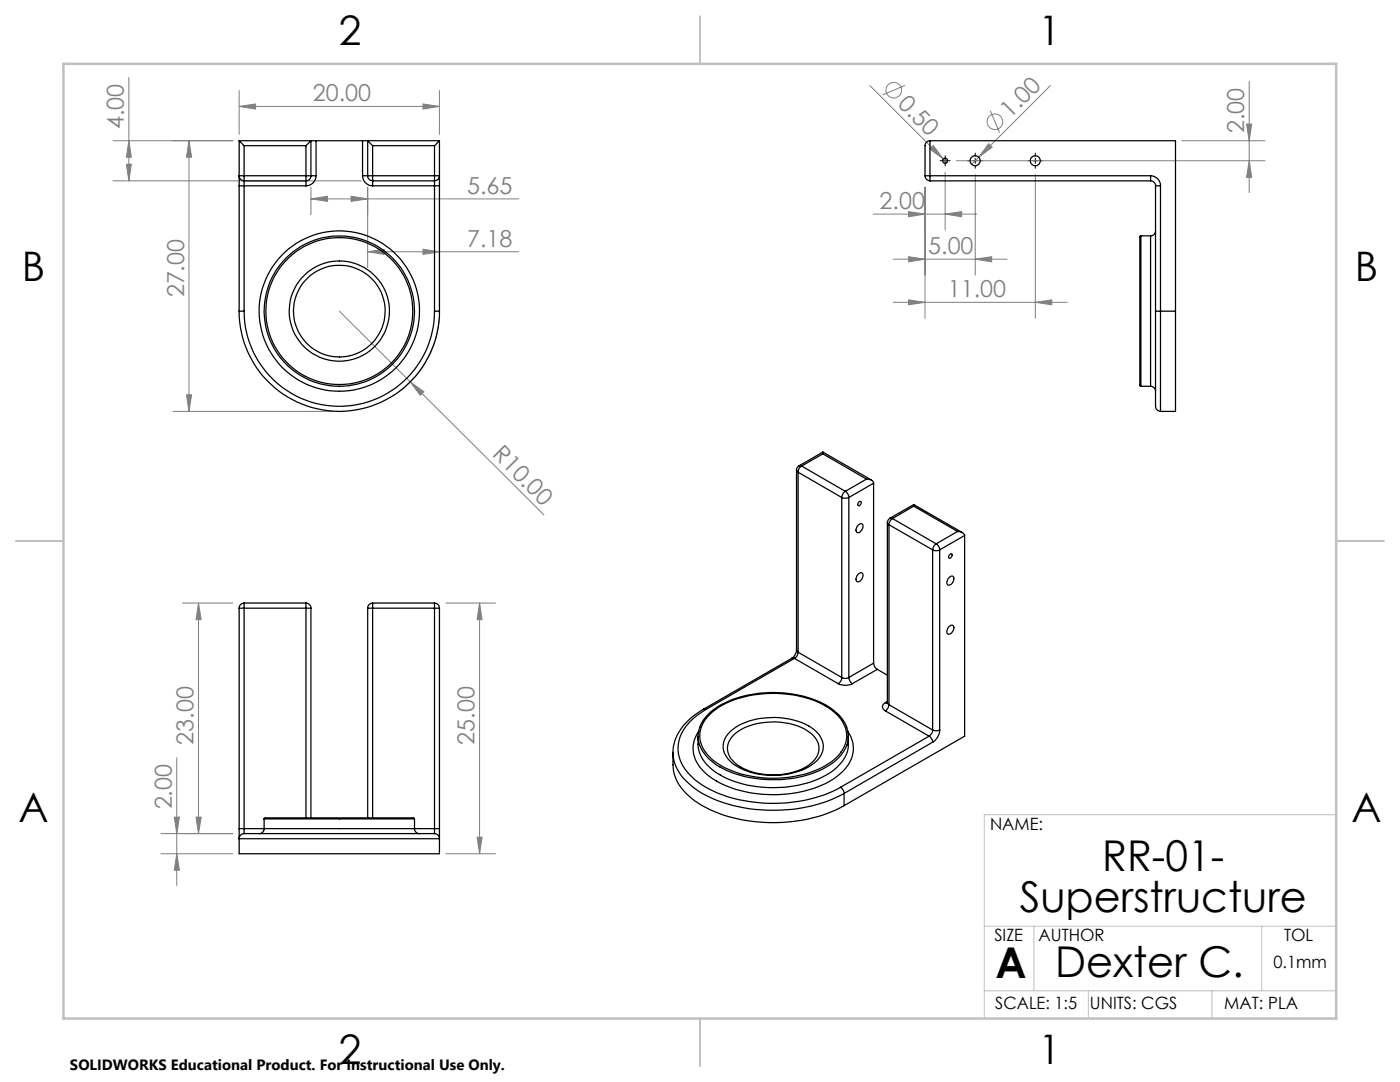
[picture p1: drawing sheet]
<svg xmlns="http://www.w3.org/2000/svg" width="279mm" height="216mm" viewBox="0 0 279 216" stroke-linecap="round" stroke-linejoin="round" font-family="sans-serif">
<g fill="none" stroke="#808080" stroke-width=".2">
<path d="M25.7 15.5v20.6M47.7 18.1v8.7M87.7 18.1v8.7M173.6 17.1l14.6 14.6M180.6 17l-4.4 1.9M209.6 17.1l-15.7 15.7M249.3 16.2v22.2M22.5 36.1h49.6M25.2 32.8h1l-.5 3.3zM25.7 28.1l.5 3.3h-1zM37.7 28.1v54M37.7 28.1l.5 3.3h-1z"/>
<path d="M46.5 28.1h-24M47.7 21.2l3.3-.5v1.1zM47.7 21.2h40M62.1 39.7l3.3-.5v1zM62.1 37.4v5.5M62.1 39.7h41.4M70.1 39.2l3.3 .5-3.3 .5zM73.4 37.4v16M84.4 20.7l3.3 .5-3.3 .6zM184.6 37.4v26.1M185.6 29.7l.7-.7 1.9 2.7zM188.2 31.7l.8 .7"/>
<path d="M188.6 34.4v11.5M190.9 32.1h61.6M194.6 34.9v20M197.3 28.7l.7 .7-2.7 2zM197.6 22.1l1.9 4.4M206.6 34.9v28.6M235.9 28.1h16.6M248.8 24.8h1l-.5 3.3zM249.3 32.1l.5 3.3h-1zM73.4 50.2h30.1M73.4 50.2l3.3-.5v1.1zM84.4 49.7l3.3 .5-3.3 .6z"/>
<path d="M174.2 42.7h20.8M178.3 51.7h22.7M181.3 42.2l3.3 .5-3.3 .6zM181.3 51.2l3.3 .5-3.3 .5zM181.3 59.8l3.3 .5-3.3 .5zM188.6 42.7l3.3-.5v1.1zM194.6 51.7l3.3-.5v1zM37.2 78.8h1l-.5 3.3zM67.7 62.1l14.2 14.1M81.9 76.2l2.7 2-.7 .7zM81.9 76.2l26.6 26.5M87.7 63.4a20 20 0 0 1-8.2 14.8"/>
<path d="M178.3 60.3h34.7M206.6 60.3l3.3-.5v1zM34.5 82.1h32M36.4 120.3h10.1M39.6 120.3v46M39.6 120.3l.5 3.3h-1zM89 120.3h9.9M95.7 120.3l.5 3.3h-1zM95.7 120.3v50.1M35.3 151.2v25.5M32.1 166.3h14.4M32.1 170.4h14.4"/>
<path d="M34.8 163.1h1l-.5 3.2zM35.3 170.4l.5 3.2h-1zM39.1 163.1h1l-.5 3.2zM89 170.4h9.9M95.2 167h1l-.5 3.4z"/>
<circle cx="178.4" cy="18" r="1.55"/>
<circle cx="198.6" cy="24.3" r="1.57"/>
</g>
<g fill="none" stroke="#000" stroke-width=".2">
<path d="M187.6 32.1h2M188.6 31.1v2M193.1 32.1h.5M194.1 32.1h1M194.6 30.6v.4M194.6 31.6v1M194.6 33.1v.5M195.6 32.1h.5M205.1 32.1h.5M206.1 32.1h1M206.6 30.6v.4M206.6 31.6v1"/>
<path d="M206.6 33.1v.5M207.6 32.1h.5"/>
</g>
<path d="M266.3 162.6h-69.9v40.5M196.4 197.7h69.9M196.4 184.8h69.9M206.3 184.8v12.9M217.2 197.7v5.4M241.9 197.7v5.4M251.8 184.8v12.9" fill="none" stroke="#c0c0c0" stroke-width=".2"/>
<path d="M139.7 3.2v9.5M3.1 107.9h9.6M266.7 107.9h9.5M139.7 203.2v9.6" fill="none" stroke="#c0c0c0" stroke-width=".25"/>
<path d="M12.7 12.7h254v190.5h-254z" fill="none" stroke="#c0c0c0" stroke-width=".5"/>
<g fill="#808080">
<path d="M185.6 29.7l.7-.7 1.9 2.7z"/>
<path d="M197.3 28.7l.7 .7-2.7 2z"/>
<path d="M81.9 76.2l2.7 2-.7 .7z"/>
<path d="M84.4 49.7l3.3 .5-3.3 .6zM73.4 50.2l3.3-.5v1.1z"/>
<path d="M62.1 39.7l3.3-.5v1zM70.1 39.2l3.3 .5-3.3 .5zM181.3 42.2l3.3 .5-3.3 .6zM188.6 42.7l3.3-.5v1.1zM181.3 51.2l3.3 .5-3.3 .5zM194.6 51.7l3.3-.5v1zM181.3 59.8l3.3 .5-3.3 .5zM206.6 60.3l3.3-.5v1z"/>
<path d="M84.4 20.7l3.3 .5-3.3 .6zM47.7 21.2l3.3-.5v1.1z"/>
<path d="M25.2 32.8h1l-.5 3.3zM25.7 28.1l.5 3.3h-1zM249.3 32.1l.5 3.3h-1zM248.8 24.8h1l-.5 3.3z"/>
<path d="M37.7 28.1l.5 3.3h-1zM37.2 78.8h1l-.5 3.3zM34.8 163.1h1l-.5 3.2zM35.3 170.4l.5 3.2h-1zM39.6 120.3l.5 3.3h-1zM39.1 163.1h1l-.5 3.2zM95.7 120.3l.5 3.3h-1zM95.2 167h1l-.5 3.4z"/>
</g>
<g fill="none" stroke="#000" stroke-width=".25">
<path d="M47.7 28.1l1 1M47.7 35.1h1M47.7 35.1a1.02 1.02 0 0 0 1 1M47.7 37.1h1M47.7 35.1v2M47.7 28.1h14.4M47.7 28.1v7M47.7 37.1v25M48.7 35.1v1M48.7 36.1v1M48.7 29.1h12.4M48.7 35.1h12.4"/>
<path d="M48.7 36.1h12.4M48.7 29.1v6M48.7 37.1v25M48.7 37.1h12.4M61.1 35.1v1M61.1 35.1h1M61.1 36.1v1M61.1 29.1v6M62.1 28.1l-1 1M62.1 35.1a1.02 1.02 0 0 1-1 1M62.1 35.1h1M62.1 28.1h1"/>
<path d="M62.1 28.1v7M63.1 35.1a2.03 2.03 0 0 1-2 2M63.1 28.1h9.3M63.1 28.1v7M72.4 35.1a2.03 2.03 0 0 0 2 2M72.4 35.1h1M72.4 28.1h1M72.4 28.1v7M73.4 35.1a1.02 1.02 0 0 0 1 1M73.4 35.1h1M73.4 28.1l1 1M73.4 28.1h14.3"/>
<path d="M73.4 28.1v7M74.4 35.1v1M74.4 36.1v1M74.4 29.1h12.3M74.4 35.1h12.3M74.4 36.1h12.3M74.4 29.1v6M74.4 37.1h12.3M86.7 35.1v1M86.7 35.1h1M86.7 37.1h1M86.7 36.1v1"/>
<path d="M86.7 29.1v6M86.7 37.1v25M87.7 28.1l-1 1M87.7 35.1a1.02 1.02 0 0 1-1 1M87.7 35.1v2M87.7 28.1v7M87.7 37.1v25M184.6 35.1h1M184.6 35.1a1.02 1.02 0 0 0 1 1M185.6 35.1v1M185.6 28.1a.96 .96 0 0 0-1 1v6M185.6 28.1h49v34"/>
<path d="M185.6 35.1h44M185.6 36.1h44M185.6 28.1v7M229.6 35.1a2.04 2.04 0 0 1 2 2M229.6 36.1a.96 .96 0 0 1 1 1M229.6 35.1v1M230.6 37.1h1M230.6 37.1v25M231.6 37.1v25M227.7 47.1l-.2 .1v29.7l.2 .2M227.7 47.1v30M227.7 47.1h1.9"/>
<path d="M229.6 47.1v30M230.6 46.1a.96 .96 0 0 1-1 1M47.7 62.1h1M47.7 62.1a20 20 0 0 0 20 20 20 20 0 0 0 20-20M48.7 62.1a19 19 0 0 0 19 19 19 19 0 0 0 19-19M86.7 62.1h1M227.7 77.1h1.9M229.6 77.1a.96 .96 0 0 1 1 1M230.6 62.1v14a22.5 22.5 0 0 0 .2 5.5l.3 .3 .5 .2M230.6 62.1h1M231.6 62.1v20M231.6 62.1h3"/>
<path d="M234.6 62.1v20h-3M159 93.8l.3 .4M159 93.8v36M159.3 94.2l8.7 5.1M159.3 94.2v35.9M159.5 93l-.5 .4v.4M159.5 93h.5M160 93a1.38 1.38 0 0 0-.7 1.2M160 93l8.7 5M164.2 90.2v.4M164.2 90.2l9.8 5.6M164.2 90.2l-4.7 2.8"/>
<path d="M164.2 90.6l8.7 5M164.2 90.6l-4.2 2.4M168 99.3l.5 .1 .9-.1M168 99.3v35.9M168.7 98a1.6 1.6 0 0 0-.7 1.3M168.7 98a1.6 1.6 0 0 1 .7 1.3M169.4 99.3v35.9M172.9 95.6a1.23 1.23 0 0 1 1.4 .8M172.9 95.6l-4.2 2.4M174.3 96.4l-4.9 2.9M174.3 96.4v35.9M171.3 104.8a.52 .52 0 0 1 .7-.3 .52 .52 0 0 1 .2 .7 1.13 1.13 0 0 1-1.2 1 1.14 1.14 0 0 1 .3-1.4z"/>
<path d="M171.3 114.6a.55 .55 0 0 1 .8-.2 .55 .55 0 0 1 .1 .8 .84 .84 0 0 1-1.3 .7v-.5zM171.3 100.2l.3-.2a.45 .45 0 0 1 .2 .6 .45 .45 0 0 1-.5 .3l-.1-.2zM177.1 104.3l.3 .4M177.1 104.3v35.9M177.4 104.7l8.7 5M177.4 104.7v35.9M177.6 103.4l-.4 .4-.1 .5M177.6 103.4l.5 .1M178.1 103.5a1.6 1.6 0 0 0-.7 1.2M178.1 103.5l8.7 5M182.4 100.7v.3M182.4 100.7l9.7 5.6"/>
<path d="M182.4 100.7l-4.8 2.7M182.4 101l8.7 5M182.4 101l-4.3 2.5M186.1 109.7a1.5 1.5 0 0 0 1.4 0M186.1 109.7v36M186.8 108.5a1.62 1.62 0 0 0-.7 1.2M186.8 108.5a1.62 1.62 0 0 1 .7 1.2M187.5 109.7v36M189.4 115.3a.52 .52 0 0 1 .7-.4 .52 .52 0 0 1 .3 .7 1.08 1.08 0 0 1-1.3 1.1 1.14 1.14 0 0 1 .3-1.4zM189.5 110.7l.2-.2a.41 .41 0 0 1 .4 .4 .41 .41 0 0 1-.4 .4h-.4zM191.1 106a1.29 1.29 0 0 1 1.4 .9M191.1 106l-4.3 2.5"/>
<path d="M192.5 106.9l-5 2.8M192.5 106.9v40l-24 13.9M47.7 121.4h1M47.7 121.4v43.9M48.7 120.3v1.1M48.7 120.3a1.02 1.02 0 0 0-1 1.1M48.7 121.4v43.9M48.7 120.3h12.4M48.7 121.4h12.4M61.1 120.3v1.1M61.1 121.4h1M61.1 120.3a1.02 1.02 0 0 1 1 1.1"/>
<path d="M61.1 121.4v41.8M62.1 121.4v41.8M73.4 121.4h1M73.4 121.4v41.8M74.4 120.3a1.02 1.02 0 0 0-1 1.1M74.4 120.3v1.1M74.4 121.4v41.8M74.4 120.3h12.3M74.4 121.4h12.3M86.7 121.4h1M86.7 120.3v1.1M86.7 120.3a1.02 1.02 0 0 1 1 1.1"/>
<path d="M86.7 121.4v43.9M87.7 121.4v43.9M158 131.3l.5 .1M158 131.3l-17.6 10.2M158.5 131.4l8.8 5M158.5 131.4l-17.6 10.2M159 129.8v.2a2.26 2.26 0 0 1-1 1.3M159 129.8l.3 .3M159.3 130.1a1.52 1.52 0 0 1-.8 1.3M159.3 130.1l8.7 5.1M167.3 136.4a3.3 3.3 0 0 0 2.8 0M168 135.2a1.5 1.5 0 0 0 1.4 0"/>
<path d="M168 135.2a1.6 1.6 0 0 1-.7 1.2M169.4 135.2a1.6 1.6 0 0 0 .7 1.2M174.3 132.3a1.52 1.52 0 0 0 .8 1.3M174.3 132.3l-4.9 2.9M175.1 133.6l-5 2.8M175.1 133.6l2 1.1M177.1 140l-.4 .2M189.4 125a.55 .55 0 0 1 .8-.2 .55 .55 0 0 1 .1 .9 1.02 1.02 0 0 1-1.2 .8 1.2 1.2 0 0 1 .3-1.5zM134.3 150.1v2.5a8.7 8.7 0 0 0 3.8 6.7 25.6 25.6 0 0 0 14.6 4.8 29.5 29.5 0 0 0 15.8-3.3M139.3 146.9a7.4 7.4 0 0 0 4.4 7.7 23.3 23.3 0 0 0 21.7-.3 7.3 7.3 0 0 0 3.9-7.4M139.4 146a6 6 0 0 0 1.3 8.1 19.7 19.7 0 0 0 12.5 4.4 22.5 22.5 0 0 0 13.6-3.3 7.7 7.7 0 0 0 3.5-5.7l-.2-1.6-.9-1.9M139.7 145.1a9.7 9.7 0 0 1 5.8-5.2 23.3 23.3 0 0 1 20 1.2 8.4 8.4 0 0 1 3.5 4"/>
<path d="M140.4 141.5a10.9 10.9 0 0 0-6.1 8 8.4 8.4 0 0 0 3.8 7.4 26 26 0 0 0 15.7 4.8 29.7 29.7 0 0 0 14.7-3.4M140.4 141.5l.5 .1M140.9 141.6a10.2 10.2 0 0 0-5.5 7 7.9 7.9 0 0 0 3.1 6.9 24.8 24.8 0 0 0 15 4.8 28 28 0 0 0 14.2-3.2M141.3 143a16.3 16.3 0 0 1 10.7-4.5 21.1 21.1 0 0 1 13.9 3.1 6.3 6.3 0 0 1 2.9 6.5 8.4 8.4 0 0 1-4.8 5.1 22.7 22.7 0 0 1-20.7-.8 6.7 6.7 0 0 1-3.6-6.4l.5-1.5zM145.7 146a13 13 0 0 1 9.7-2.8 11.3 11.3 0 0 1 8.1 3.4 3.9 3.9 0 0 1-1.3 5.8 14.7 14.7 0 0 1-11.5 1.9 8.4 8.4 0 0 1-6.2-4.1 3.8 3.8 0 0 1 1.2-4.2zM146.2 146.9a12.1 12.1 0 0 1 9.8-2.8 9.5 9.5 0 0 1 6.9 3.4 3.5 3.5 0 0 1-1.1 4.8 13.3 13.3 0 0 1-11 1.9 7.5 7.5 0 0 1-5.4-3.7 3.3 3.3 0 0 1 .8-3.6zM167.7 157.1a1.6 1.6 0 0 1 .8 1.2M168.5 158.3v2.5M169 145.1a5.7 5.7 0 0 1-1.9 6.4 19.2 19.2 0 0 1-13.4 4.1 19.7 19.7 0 0 1-11.8-3.8 5.8 5.8 0 0 1-2.2-6.7M176.7 140.2a.87 .87 0 0 0-.6 .8 .87 .87 0 0 0 .6 .9M176.7 140.2l.4 .1M176.7 141.9l8.7 5"/>
<path d="M177.1 140.2v.1M177.1 140.2l.3 .4M177.4 140.6a1.6 1.6 0 0 1-.7 1.3M177.4 140.6l8.7 5.1M185.4 146.9a1.62 1.62 0 0 1 .7 1.2M185.4 146.9l-17.7 10.2M186.1 145.7a1.5 1.5 0 0 0 1.4 0M186.1 145.7a1.6 1.6 0 0 1-.7 1.2M186.1 148.1l-17.6 10.2M187.5 145.7a3 3 0 0 1-1.4 2.4M47.7 167.4h40M47.7 167.4v3h40v-3"/>
<path d="M47.7 165.3h1M47.7 165.3v2.1M48.7 166.3a1.02 1.02 0 0 0-1 1.1M48.7 166.3h38M48.7 165.3v1M48.7 165.3h4M52.7 165.3a.96 .96 0 0 1-1 1M52.7 163.4l.2-.2h29.6l.2 .2M52.7 165.3h30M52.7 163.4h30M52.7 163.4v1.9M82.7 165.3a.96 .96 0 0 0 1 1"/>
<path d="M82.7 163.4v1.9M82.7 165.3h4M86.7 166.3a1.02 1.02 0 0 1 1 1.1M86.7 165.3v1M86.7 165.3h1M87.7 165.3v2.1"/>
<circle cx="188.6" cy="32.1" r=".5"/>
<circle cx="194.6" cy="32.1" r="1"/>
<circle cx="206.6" cy="32.1" r="1"/>
<circle cx="67.7" cy="62.1" r="14.7"/>
<circle cx="67.7" cy="62.1" r="9.1"/>
<circle cx="67.7" cy="62.1" r="16"/>
<circle cx="67.7" cy="62.1" r="15"/>
<circle cx="67.7" cy="62.1" r="10"/>
</g>
<g font-size="8.5">
<text x="220" y="173.8">RR-01-</text>
<text x="203.5" y="181.9">Superstructure</text>
<text x="198.7" y="195.1">A</text>
<text x="210.6" y="195">Dexter C.</text>
</g>
<g font-size="8.1">
<text x="67.6" y="8.9">2</text>
<text x="207.3" y="8.9">1</text>
<text x="4.4" y="56.2">B</text>
<text x="270.4" y="56.2">B</text>
<text x="3.7" y="164.1">A</text>
<text x="269.7" y="164.1">A</text>
<text x="67.6" y="212.4">2</text>
<text x="207.3" y="212.4">1</text>
</g>
<g font-size="4.7" fill="#808080">
<text x="62.4" y="20.2">20.00</text>
<text x="179" y="21" transform="rotate(45 179 21)">0.50</text>
<text x="201.6" y="23.7" transform="rotate(-45 201.6 23.7)">1.00</text>
<text x="24.7" y="25.8" transform="rotate(-90 24.7 25.8)">4.00</text>
<text x="248.3" y="26.6" transform="rotate(-90 248.3 26.6)">2.00</text>
<text x="93.2" y="38.6">5.65</text>
<text x="175.5" y="41.7">2.00</text>
<text x="93.2" y="49.2">7.18</text>
<text x="185.3" y="50.7">5.00</text>
<text x="36.7" y="59.3" transform="rotate(-90 36.7 59.3)">27.00</text>
<text x="189.2" y="59.3">11.00</text>
<text x="98.1" y="90.9" transform="rotate(45 98.1 90.9)">R10.00</text>
<text x="38.6" y="148.6" transform="rotate(-90 38.6 148.6)">23.00</text>
<text x="94.7" y="148.6" transform="rotate(-90 94.7 148.6)">25.00</text>
<text x="34.3" y="161.5" transform="rotate(-90 34.3 161.5)">2.00</text>
</g>
<g font-size="3.4">
<text x="197.6" y="165.7">NAME:</text>
<text x="198.5" y="187.7">SIZE</text>
<text x="207.3" y="187.7">AUTHOR</text>
<text x="256.3" y="187.8">TOL</text>
<text x="254.2" y="193.2">0.1mm</text>
<text x="198.6" y="201.3">SCALE: 1:5</text>
<text x="217.5" y="201.4">UNITS: CGS</text>
<text x="244.3" y="201.3">MAT: PLA</text>
</g>
<text font-size="3" x="14" y="213.5">SOLIDWORKS Educational Product. For Instructional Use Only.</text>
</svg>
